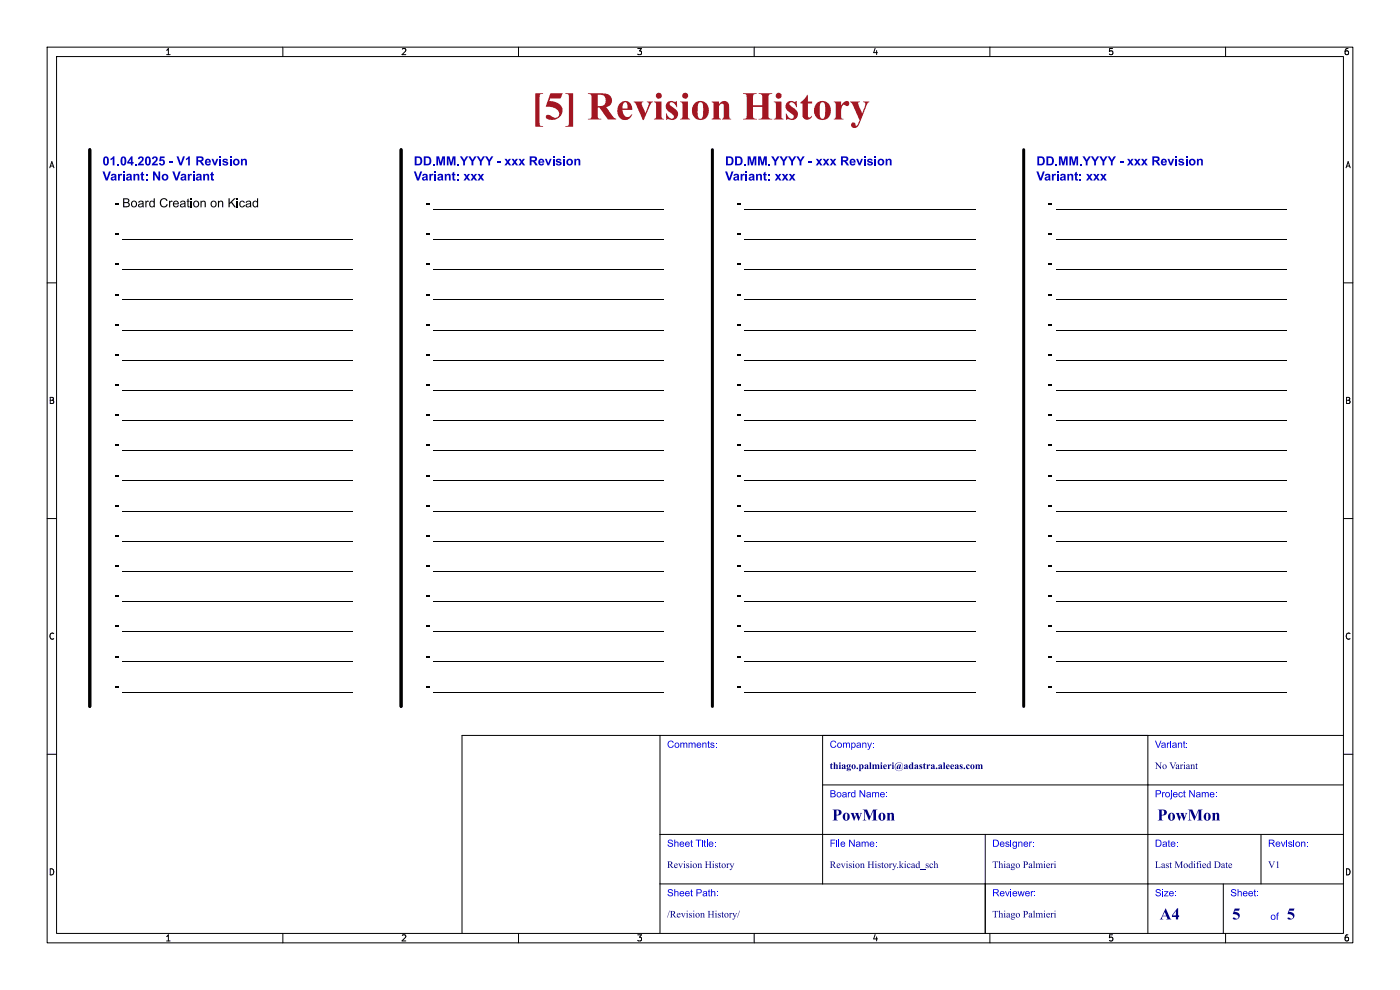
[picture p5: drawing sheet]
<svg xmlns="http://www.w3.org/2000/svg" width="297mm" height="210mm" viewBox="0 0 297 210" stroke-linecap="round" stroke-linejoin="round" font-family="sans-serif">
<g fill="none" stroke="#000" stroke-width=".21">
<path d="M10 10h277v190h-277zM12 12h273v186h-273zM60 10v2M110 10v2M160 10v2M210 10v2M260 10v2M10 60h2M285 60h2M10 110h2M285 110h2M140 156v42"/>
<path d="M174.5 156v31.5M243.5 156v42M285 156h-187v42M10 160h2M140 177h145M174.5 166.5h110.5M209 177v21M267.5 177v10.5M285 160h2M60 198v2M110 198v2M140 187.5h145"/>
<path d="M160 198v2M210 198v2M259.5 187.5v10.5M260 198v2"/>
</g>
<path d="M19 31.8v118.1M85.1 31.8v118.1M151.1 31.8v118.1M217.2 31.8v118.1" fill="none" stroke="#000" stroke-width=".63"/>
<g fill="#0000c2">
<path d="M22.1 33.3a.68 .68 0 0 1 .8 .1 .68 .68 0 0 1 .2 .7 .68 .68 0 0 1-.6 1 .68 .68 0 0 1-.6-1h.3l.1 .6a.19 .19 0 0 0 .2 .1 .19 .19 0 0 0 .2-.2l-.1-1.1-.3 .1-.1 .5h-.3z"/>
<path d="M23.4 33.7l.6-.5h.3v1.9h-.4v-1.4l-.5 .3z"/>
<path d="M24.9 34.7h.4v.4h-.4z"/>
<path d="M25.8 33.3a.68 .68 0 0 1 .8 .1 .68 .68 0 0 1 .2 .7 .68 .68 0 0 1-.6 1 .68 .68 0 0 1-.6-1h.3l.1 .6a.19 .19 0 0 0 .2 .1 .19 .19 0 0 0 .2-.2l-.1-1.1-.3 .1-.1 .5h-.3z"/>
<path d="M27.8 33.2h.3v1.2h.3v.3h-.3v.4h-.3v-.4h-.8v-.3h.8v-.7l-.5 .7h-.3z"/>
<path d="M28.6 34.7h.4v.4h-.4z"/>
<path d="M29.4 33.4a.65 .65 0 0 1 1 0 .65 .65 0 0 1-.3 1l-.3 .3h.7v.4h-1.3l.2-.5a1.14 1.14 0 0 0 .7-.9l-.2-.2-.3 .3-.3-.1z"/>
<path d="M31 33.3a.68 .68 0 0 1 .8 .1 .68 .68 0 0 1 .2 .7 .68 .68 0 0 1-.6 1 .68 .68 0 0 1-.7-1h.4l.1 .6a.19 .19 0 0 0 .2 .1 .19 .19 0 0 0 .2-.2l-.1-1.1-.3 .1-.1 .5h-.4z"/>
<path d="M32.4 33.4a.65 .65 0 0 1 1 0 .65 .65 0 0 1-.4 1l-.3 .3h.8v.4h-1.3l.2-.5a1.14 1.14 0 0 0 .7-.9l-.2-.2-.3 .3-.4-.1z"/>
<path d="M34 33.2h.9v.3h-.7v.4a.64 .64 0 0 1 .8 .4 .64 .64 0 0 1-.5 .8 .64 .64 0 0 1-.8-.5h.4a.33 .33 0 0 0 .5 0 .33 .33 0 0 0-.1-.5 .33 .33 0 0 0-.4 .1h-.3z"/>
<path d="M36 34.2h.7v.4h-.7z"/>
<path d="M37.4 33.2h.5l.5 1.4 .4-1.4h.4l-.7 1.9h-.4z"/>
<path d="M39.4 33.7l.6-.5h.3v1.9h-.4v-1.4l-.5 .3z"/>
<path d="M41.6 33.2h.9a.55 .55 0 0 1 .7 .4 .55 .55 0 0 1-.5 .6l.7 .9h-.5l-.5-.7-.3-.1-.1 .8h-.4v-1.1h1.1l.1-.3-.2-.2h-.6v.5h-.4z"/>
<path d="M43.6 33.9a.66 .66 0 0 1 .8-.2 .66 .66 0 0 1 .4 .8h-1a.28 .28 0 0 0 .2 .3 .28 .28 0 0 0 .4-.2l.3 .1a.67 .67 0 0 1-.8 .4 .67 .67 0 0 1-.4-.8h.9a.28 .28 0 0 0-.3-.4 .28 .28 0 0 0-.3 .4h-.3z"/>
<path d="M44.9 33.7h.4l.3 .9 .3-.9h.4l-.5 1.4h-.4z"/>
<path d="M46.5 33.2h.4v.3h-.4z"/>
<path d="M46.5 33.7h.4v1.4h-.4z"/>
<path d="M47.3 33.8l.3-.1a.6 .6 0 0 1 .8 .3l-.4 .1-.3-.2-.1 .2a.72 .72 0 0 1 .8 .6 .71 .71 0 0 1-.6 .4 .71 .71 0 0 1-.7-.4l.4-.1 .4 .3 .2-.2-.2-.1a.56 .56 0 0 1-.7-.6z"/>
<path d="M48.8 33.2h.3v.3h-.3z"/>
<path d="M48.8 33.7h.3v1.4h-.3z"/>
<path d="M49.7 33.8a.72 .72 0 0 1 1.1 .2 .72 .72 0 0 1-.5 1.1 .72 .72 0 0 1-.9-.7h.4a.38 .38 0 0 0 .5 .4 .38 .38 0 0 0 .1-.6 .34 .34 0 0 0-.4-.2 .34 .34 0 0 0-.2 .4h-.4z"/>
<path d="M51.1 33.7h.4v.2a.5 .5 0 0 1 .5-.2 .5 .5 0 0 1 .4 .5v.9h-.4v-.9a.26 .26 0 0 0-.3-.3 .26 .26 0 0 0-.2 .3v.9h-.4z"/>
<path d="M21.7 36.4h.5l.4 1.4 .5-1.4h.4l-.7 1.9h-.4z"/>
<path d="M26.1 36.4h.4v.3h-.4z"/>
<path d="M30 36.6l.3-.2v.5h.3v.3h-.3v.6l.1 .2h.2v.3h-.3a.37 .37 0 0 1-.3-.5v-.6h-.2z"/>
<path d="M32.5 36.4h.3l.8 1.3v-1.3h.4v1.9h-.4l-.8-1.3v1.3h-.3z"/>
<path d="M36.6 36.4h.4l.5 1.4 .4-1.4h.4l-.7 1.9h-.4z"/>
<path d="M40.9 36.4h.4v.3h-.4z"/>
<path d="M44.8 36.6l.3-.2v.5h.3v.3h-.3v.6l.1 .2h.2v.3h-.3a.37 .37 0 0 1-.3-.5v-.6h-.2z"/>
</g>
<g fill="#000">
<path d="M24.4 49.6h.7v.2h-.7zM24.4 56h.7v.2h-.7zM26.1 42.1h1.1l.3 .5a.31 .31 0 0 0-.2 .3 .31 .31 0 0 0 .2 .3 .57 .57 0 0 1-.1 .6 .57 .57 0 0 1-.6 .2h-.7v-.2h.7a.35 .35 0 0 0 .5-.4 .35 .35 0 0 0-.5-.3h-.4v.7h-.3v-.9h.7a.3 .3 0 0 0 .4-.2 .3 .3 0 0 0-.3-.4h-.5v.6h-.3zM31.8 42.7a.52 .52 0 0 1 .8 .1v-.7h.2v1.9h-.2v-.2a.58 .58 0 0 1-.7 .1 .58 .58 0 0 1-.3-.6h.3a.41 .41 0 0 0 .4 .5 .41 .41 0 0 0 .3-.6v-.2a.38 .38 0 0 0-.5-.2 .38 .38 0 0 0-.2 .5h-.3zM34.2 42.3a.84 .84 0 0 1 1.4 .3h-.3a.65 .65 0 0 0-.9-.2 .65 .65 0 0 0-.2 .9 .58 .58 0 0 0 .6 .5 .58 .58 0 0 0 .5-.5l.3 .1a.92 .92 0 0 1-1.3 .5 .92 .92 0 0 1-.3-1.4zM39.8 42.2l.2-.1v.5h.2v.2h-.2v.8l.3 .4-.5-.2v-1h-.2v-.2h.2zM40.5 42.1h.2v.2h-.2zM48.5 42.1h.2v.9l1-.9h.3l-.8 .7 .9 1.2h-.4l-.7-1-.3 .3v.7h-.2zM50.2 42.1h.3v.2h-.3zM53.7 42.7a.52 .52 0 0 1 .8 .1v-.7h.3v1.9h-.3v-.2a.58 .58 0 0 1-.6 .1 .58 .58 0 0 1-.3-.6h.2a.41 .41 0 0 0 .5 .5 .41 .41 0 0 0 .2-.6v-.2a.38 .38 0 0 0-.5-.2 .38 .38 0 0 0-.2 .5h-.2zM24.4 62.4h.7v.2h-.7zM24.4 68.8h.7v.2h-.7z"/>
<path d="M24.4 75.2h.7v.2h-.7zM24.4 81.6h.7v.2h-.7zM24.4 88h.7v.2h-.7zM24.4 94.4h.7v.2h-.7zM24.4 100.8h.7v.2h-.7zM24.4 107.2h.7v.2h-.7zM24.4 113.6h.7v.2h-.7zM24.4 120h.7v.2h-.7zM24.4 126.4h.7v.2h-.7zM24.4 132.8h.7v.2h-.7zM24.4 139.2h.7v.2h-.7zM24.4 145.6h.7v.2h-.7z"/>
</g>
<g fill="#0000c2">
<path d="M154 33.2h.7a.96 .96 0 0 1 .9 .9 .96 .96 0 0 1-.9 1h-.7v-.3h.4a.66 .66 0 0 0 .8-.7 .66 .66 0 0 0-.8-.6v1.3h-.4z"/>
<path d="M155.9 33.2h.7a.96 .96 0 0 1 .9 .9 .96 .96 0 0 1-.8 1h-.8v-.3h.4a.66 .66 0 0 0 .9-.7 .66 .66 0 0 0-.9-.6v1.3h-.4z"/>
<path d="M158.6 33.2h.6l.3 1.3 .4-1.3h.5v1.9h-.3v-1.5l-.4 1.5h-.4l-.3-1.5v1.5h-.4z"/>
<path d="M160.8 33.2h.6l.3 1.3 .4-1.3h.6v1.9h-.4v-1.5l-.4 1.5h-.3l-.4-1.5v1.5h-.4z"/>
<path d="M163.6 33.2h.4l.5 .7 .4-.7h.5l-.7 1.1v.8h-.4v-.8z"/>
<path d="M165.4 33.2h.4l.5 .7 .4-.7h.5l-.7 1.1v.8h-.4v-.8z"/>
<path d="M167.2 33.2h.4l.5 .7 .4-.7h.4l-.7 1.1v.8h-.4v-.8z"/>
<path d="M168.9 33.2h.5l.4 .7 .5-.7h.4l-.7 1.1v.8h-.4v-.8z"/>
<path d="M178.4 33.2h.8a.55 .55 0 0 1 .8 .4 .55 .55 0 0 1-.5 .6l.6 .9h-.4l-.5-.7-.3-.1-.1 .8h-.4v-1.1h1l.2-.3-.2-.2h-.6v.5h-.4z"/>
<path d="M183.3 33.2h.4v.3h-.4z"/>
<path d="M185.5 33.2h.4v.3h-.4z"/>
<path d="M153.8 36.4h.4l.5 1.4 .5-1.4h.4l-.7 1.9h-.4z"/>
<path d="M162 36.6l.4-.2v.5h.3v.3h-.3v.6v.2h.3v.3h-.3a.37 .37 0 0 1-.4-.5v-.6h-.1z"/>
<path d="M88 33.2h.7a.96 .96 0 0 1 .9 .9 .96 .96 0 0 1-.9 1h-.7v-.3h.4a.66 .66 0 0 0 .8-.7 .66 .66 0 0 0-.8-.6v1.3h-.4z"/>
<path d="M89.9 33.2h.7a.96 .96 0 0 1 .9 .9 .96 .96 0 0 1-.9 1h-.7v-.3h.4a.66 .66 0 0 0 .8-.7 .66 .66 0 0 0-.8-.6v1.3h-.4z"/>
<path d="M92.6 33.2h.5l.4 1.3 .3-1.3h.6v1.9h-.3v-1.5l-.4 1.5h-.4l-.4-1.5v1.5h-.3z"/>
<path d="M94.8 33.2h.6l.3 1.3 .4-1.3h.5v1.9h-.3v-1.5l-.4 1.5h-.4l-.4-1.5v1.5h-.3z"/>
<path d="M97.6 33.2h.4l.5 .7 .4-.7h.4l-.7 1.1v.8h-.3v-.8z"/>
<path d="M99.3 33.2h.5l.4 .7 .5-.7h.4l-.7 1.1v.8h-.4v-.8z"/>
<path d="M101.1 33.2h.5l.4 .7 .5-.7h.4l-.7 1.1v.8h-.4v-.8z"/>
<path d="M102.9 33.2h.4l.5 .7 .4-.7h.5l-.7 1.1v.8h-.4v-.8z"/>
<path d="M112.4 33.2h.8a.55 .55 0 0 1 .7 .4 .55 .55 0 0 1-.5 .6l.7 .9h-.5l-.5-.7-.3-.1v.8h-.4v-1.1h1l.1-.3-.2-.2h-.5v.5h-.4z"/>
<path d="M117.3 33.2h.3v.3h-.3z"/>
<path d="M119.5 33.2h.3v.3h-.3z"/>
<path d="M87.8 36.4h.4l.5 1.4 .5-1.4h.4l-.7 1.9h-.4z"/>
<path d="M96 36.6l.4-.2v.5h.2v.3h-.2v.6v.2h.2v.3h-.2a.37 .37 0 0 1-.4-.5v-.6h-.2z"/>
</g>
<g fill="#000">
<path d="M90.4 43.2h.7v.2h-.7zM90.4 49.6h.7v.2h-.7zM90.4 56h.7v.2h-.7zM156.5 43.2h.7v.2h-.7zM156.5 49.6h.7v.2h-.7zM156.5 56h.7v.2h-.7zM222.5 43.2h.7v.2h-.7zM222.5 49.6h.7v.2h-.7zM222.5 56h.7v.2h-.7zM90.4 62.4h.7v.2h-.7zM90.4 68.8h.7v.2h-.7zM90.4 75.2h.7v.2h-.7z"/>
<path d="M156.5 62.4h.7v.2h-.7zM156.5 68.8h.7v.2h-.7zM156.5 75.2h.7v.2h-.7zM222.5 62.4h.7v.2h-.7zM222.5 68.8h.7v.2h-.7zM222.5 75.2h.7v.2h-.7zM90.4 81.6h.7v.2h-.7zM90.4 88h.7v.2h-.7zM90.4 94.4h.7v.2h-.7zM156.5 81.6h.7v.2h-.7zM156.5 88h.7v.2h-.7zM156.5 94.4h.7v.2h-.7z"/>
<path d="M222.5 81.6h.7v.2h-.7zM222.5 88h.7v.2h-.7zM222.5 94.4h.7v.2h-.7zM90.4 100.8h.7v.2h-.7zM90.4 107.2h.7v.2h-.7zM90.4 113.6h.7v.2h-.7zM156.5 100.8h.7v.2h-.7zM156.5 107.2h.7v.2h-.7zM156.5 113.6h.7v.2h-.7zM222.5 100.8h.7v.2h-.7zM222.5 107.2h.7v.2h-.7zM222.5 113.6h.7v.2h-.7z"/>
<path d="M90.4 120h.7v.2h-.7zM90.4 126.4h.7v.2h-.7zM90.4 132.8h.7v.2h-.7zM90.4 139.2h.7v.2h-.7zM156.5 120h.7v.2h-.7zM156.5 126.4h.7v.2h-.7zM156.5 132.8h.7v.2h-.7zM156.5 139.2h.7v.2h-.7zM222.5 120h.7v.2h-.7zM222.5 126.4h.7v.2h-.7zM222.5 132.8h.7v.2h-.7zM222.5 139.2h.7v.2h-.7z"/>
<path d="M90.4 145.6h.7v.2h-.7zM156.5 145.6h.7v.2h-.7zM222.5 145.6h.7v.2h-.7z"/>
</g>
<g fill="#0000c2">
<path d="M220.1 33.2h.7a.96 .96 0 0 1 .9 .9 .96 .96 0 0 1-.9 1h-.7v-.3h.3a.66 .66 0 0 0 .9-.7 .66 .66 0 0 0-.9-.6v1.3h-.3z"/>
<path d="M222 33.2h.7a.96 .96 0 0 1 .9 .9 .96 .96 0 0 1-.9 1h-.7v-.3h.4a.66 .66 0 0 0 .8-.7 .66 .66 0 0 0-.8-.6v1.3h-.4z"/>
<path d="M224.6 33.2h.6l.4 1.3 .3-1.3h.6v1.9h-.4v-1.5l-.3 1.5h-.4l-.4-1.5v1.5h-.4z"/>
<path d="M226.9 33.2h.5l.4 1.3 .3-1.3h.6v1.9h-.3v-1.5l-.4 1.5h-.4l-.4-1.5v1.5h-.3z"/>
<path d="M229.6 33.2h.5l.4 .7 .5-.7h.4l-.7 1.1v.8h-.4v-.8z"/>
<path d="M231.4 33.2h.5l.4 .7 .5-.7h.4l-.7 1.1v.8h-.4v-.8z"/>
<path d="M233.2 33.2h.4l.5 .7 .4-.7h.5l-.7 1.1v.8h-.4v-.8z"/>
<path d="M235 33.2h.4l.5 .7 .4-.7h.5l-.7 1.1v.8h-.4v-.8z"/>
<path d="M244.5 33.2h.8a.55 .55 0 0 1 .7 .4 .55 .55 0 0 1-.5 .6l.7 .9h-.5l-.5-.7-.3-.1-.1 .8h-.3v-1.1h1l.1-.3-.2-.2h-.6v.5h-.3z"/>
<path d="M249.3 33.2h.4v.3h-.4z"/>
<path d="M251.6 33.2h.3v.3h-.3z"/>
<path d="M219.9 36.4h.4l.5 1.4 .4-1.4h.4l-.6 1.9h-.5z"/>
<path d="M228.1 36.6l.3-.2v.5h.3v.3h-.3v.6l.1 .2h.2v.3h-.3a.37 .37 0 0 1-.3-.5v-.6h-.2z"/>
</g>
<text font-size="8.4" fill="#a21622" x="112.7" y="27.5">[5] RevisionHistory</text>
<g font-size="3.5" fill="#00007f">
<text x="176.5" y="174.9">PowMon</text>
<text x="245.5" y="174.9">PowMon</text>
<text x="246" y="195.9">A4</text>
<text x="261.4" y="196">5</text>
<text x="273" y="196">5</text>
</g>
<g font-size="2.7" fill="#0000c2">
<text x="21.7" y="39.4">Variant: No Variant</text>
<text x="87.8" y="36.2">DD.MM.YYYY - xxx Revision</text>
<text x="87.8" y="39.4">Variant: xxx</text>
<text x="153.8" y="36.2">DD.MM.YYYY - xxx Revision</text>
<text x="153.8" y="39.4">Variant: xxx</text>
<text x="219.9" y="36.2">DD.MM.YYYY - xxx Revision</text>
<text x="219.9" y="39.4">Variant: xxx</text>
</g>
<g font-size="2.7">
<text x="24.3" y="45.1">- Board Creation on Kicad</text>
<text x="90.3" y="45.1">- _________________________________</text>
<text x="156.4" y="45.1">- _________________________________</text>
<text x="222.4" y="45.1">- _________________________________</text>
<text x="24.3" y="51.5">- _________________________________</text>
<text x="90.3" y="51.5">- _________________________________</text>
<text x="156.4" y="51.5">- _________________________________</text>
<text x="222.4" y="51.5">- _________________________________</text>
<text x="24.3" y="57.9">- _________________________________</text>
<text x="90.3" y="57.9">- _________________________________</text>
<text x="156.4" y="57.9">- _________________________________</text>
<text x="222.4" y="57.9">- _________________________________</text>
<text x="24.3" y="64.3">- _________________________________</text>
<text x="90.3" y="64.3">- _________________________________</text>
<text x="156.4" y="64.3">- _________________________________</text>
<text x="222.4" y="64.3">- _________________________________</text>
<text x="24.3" y="70.7">- _________________________________</text>
<text x="90.3" y="70.7">- _________________________________</text>
<text x="156.4" y="70.7">- _________________________________</text>
<text x="222.4" y="70.7">- _________________________________</text>
<text x="24.3" y="77.1">- _________________________________</text>
<text x="90.3" y="77.1">- _________________________________</text>
<text x="156.4" y="77.1">- _________________________________</text>
<text x="222.4" y="77.1">- _________________________________</text>
<text x="24.3" y="83.5">- _________________________________</text>
<text x="90.3" y="83.5">- _________________________________</text>
<text x="156.4" y="83.5">- _________________________________</text>
<text x="222.4" y="83.5">- _________________________________</text>
<text x="24.3" y="89.9">- _________________________________</text>
<text x="90.3" y="89.9">- _________________________________</text>
<text x="156.4" y="89.9">- _________________________________</text>
<text x="222.4" y="89.9">- _________________________________</text>
<text x="24.3" y="96.3">- _________________________________</text>
<text x="90.3" y="96.3">- _________________________________</text>
<text x="156.4" y="96.3">- _________________________________</text>
<text x="222.4" y="96.3">- _________________________________</text>
<text x="24.3" y="102.7">- _________________________________</text>
<text x="90.3" y="102.7">- _________________________________</text>
<text x="156.4" y="102.7">- _________________________________</text>
<text x="222.4" y="102.7">- _________________________________</text>
<text x="24.3" y="109.1">- _________________________________</text>
<text x="90.3" y="109.1">- _________________________________</text>
<text x="156.4" y="109.1">- _________________________________</text>
<text x="222.4" y="109.1">- _________________________________</text>
<text x="24.3" y="115.5">- _________________________________</text>
<text x="90.3" y="115.5">- _________________________________</text>
<text x="156.4" y="115.5">- _________________________________</text>
<text x="222.4" y="115.5">- _________________________________</text>
<text x="24.3" y="121.9">- _________________________________</text>
<text x="90.3" y="121.9">- _________________________________</text>
<text x="156.4" y="121.9">- _________________________________</text>
<text x="222.4" y="121.9">- _________________________________</text>
<text x="24.3" y="128.3">- _________________________________</text>
<text x="90.3" y="128.3">- _________________________________</text>
<text x="156.4" y="128.3">- _________________________________</text>
<text x="222.4" y="128.3">- _________________________________</text>
<text x="24.3" y="134.7">- _________________________________</text>
<text x="90.3" y="134.7">- _________________________________</text>
<text x="156.4" y="134.7">- _________________________________</text>
<text x="222.4" y="134.7">- _________________________________</text>
<text x="24.3" y="141.1">- _________________________________</text>
<text x="90.3" y="141.1">- _________________________________</text>
<text x="156.4" y="141.1">- _________________________________</text>
<text x="222.4" y="141.1">- _________________________________</text>
<text x="24.3" y="147.5">- _________________________________</text>
<text x="90.3" y="147.5">- _________________________________</text>
<text x="156.4" y="147.5">- _________________________________</text>
<text x="222.4" y="147.5">- _________________________________</text>
</g>
<g font-size="2.1" fill="#00f">
<text x="141.5" y="159.2">Comments:</text>
<text x="176" y="159.2">Company:</text>
<text x="245" y="159.2">Variant:</text>
<text x="176" y="169.7">Board Name:</text>
<text x="245" y="169.7">Project Name:</text>
<text x="141.5" y="180.2">Sheet Title:</text>
<text x="176" y="180.2">File Name:</text>
<text x="210.5" y="180.2">Designer:</text>
<text x="245" y="180.2">Date:</text>
<text x="269" y="180.2">Revision:</text>
<text x="141.5" y="190.7">Sheet Path:</text>
<text x="210.5" y="190.7">Reviewer:</text>
<text x="245" y="190.7">Size:</text>
<text x="261" y="190.7">Sheet:</text>
<text x="269.5" y="195.7">of</text>
</g>
<g font-size="2.1" fill="#00007f">
<text x="176" y="163.7">thiago.palmieri@adastra.aleeas.com</text>
<text x="245" y="163.7">No Variant</text>
<text x="141.5" y="184.7">RevisionHistory</text>
<text x="176" y="184.7">RevisionHistory.kicad_sch</text>
<text x="210.5" y="184.7">ThiagoPalmieri</text>
<text x="245" y="184.7">LastModified Date</text>
<text x="269" y="184.7">V1</text>
<text x="141.5" y="195.2">/RevisionHistory/</text>
<text x="210.5" y="195.2">ThiagoPalmieri</text>
</g>
<g font-size="1.8">
<text x="35" y="11.9">1</text>
<text x="85" y="11.9">2</text>
<text x="135" y="11.9">3</text>
<text x="185" y="11.9">4</text>
<text x="235" y="11.9">5</text>
<text x="285" y="11.9">6</text>
<text x="10.3" y="35.9">A</text>
<text x="285.3" y="35.9">A</text>
<text x="10.3" y="85.9">B</text>
<text x="285.3" y="85.9">B</text>
<text x="10.3" y="135.9">C</text>
<text x="285.3" y="135.9">C</text>
<text x="10.3" y="185.9">D</text>
<text x="285.3" y="185.9">D</text>
<text x="35" y="199.9">1</text>
<text x="85" y="199.9">2</text>
<text x="135" y="199.9">3</text>
<text x="185" y="199.9">4</text>
<text x="235" y="199.9">5</text>
<text x="285" y="199.9">6</text>
</g>
</svg>
